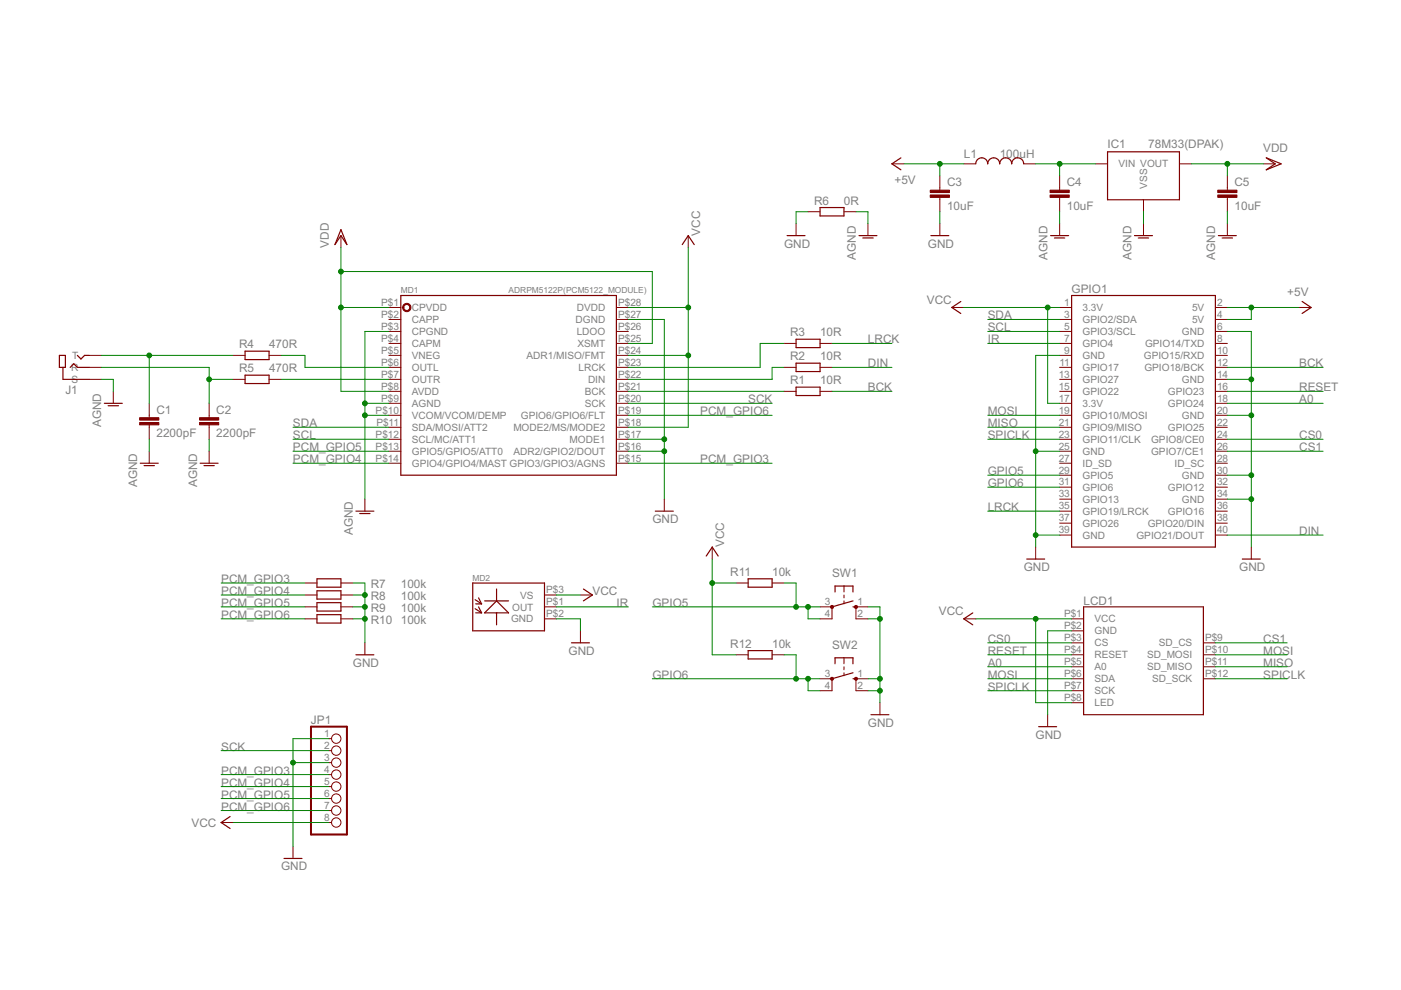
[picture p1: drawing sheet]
<svg xmlns="http://www.w3.org/2000/svg" width="297mm" height="210mm" viewBox="0 0 297 210" stroke-linecap="round" stroke-linejoin="round" font-family="sans-serif">
<g fill="none" stroke="#800000" stroke-width=".25">
<path d="M191 33.5l-1.9 1.2 1.9 1.3M206.9 34.7a1.27 1.27 0 0 1 1.3-1.2 1.27 1.27 0 0 1 1.2 1.2 1.27 1.27 0 0 1 1.3-1.2 1.27 1.27 0 0 1 1.3 1.2 1.27 1.27 0 0 1 1.2-1.2 1.27 1.27 0 0 1 1.3 1.2 1.27 1.27 0 0 1 1.3-1.2 1.27 1.27 0 0 1 1.2 1.2M234.8 32.2h15.3v10.2h-15.3zM268.5 33.5l3.1 1.2-3.1 1.3 1.9-1.3zM72.3 48.7l1.3 3.2-1.3-1.9-1.3 1.9zM144.7 51.9l1.2-1.9 1.3 1.9M166.9 50h3.8M173.9 44h5v1.8h-5zM182.1 50h3.8M182.9 50.5h2.2M197.4 50h3.8M222.8 50h3.8"/>
<path d="M223.6 50.5h2.1M240.5 50h3.8M241.3 50.5h2.2M258.3 50h3.8M259.1 50.5h2.2M12.6 75.4h1.3v2.5h-1.3zM13.4 77.9v2.5h5.5M14.9 77.9l.7-.8 .8 .8h2.5M16.4 75.4l.8 .7 .7-.7h1M52 74.5h5v1.7h-5zM52 79.5h5v1.8h-5zM85 62.7h45.7v38.1h-45.7z"/>
<path d="M168.8 71.9h5.1v1.8h-5.1zM168.8 77h5.1v1.8h-5.1zM203.7 63.9l-1.9 1.3 1.9 1.3M227.2 62.7h30.5v53.3h-30.5zM276.1 63.9l1.9 1.3-1.9 1.3M22.1 85.5h3.8M22.9 86h2.2M29.7 98.2h3.8M30.5 98.7h2.2M42.4 98.2h3.8M43.2 98.7h2.2M168.8 82.1h5.1v1.8h-5.1z"/>
<path d="M75.5 108.4h3.8M76.3 108.9h2.1M138.9 108.4h3.8M149.7 117.9l1.3-1.9 1.3 1.9M217.7 118.5h3.8M263.4 118.5h3.8M67.2 122.7h5.1v1.8h-5.1zM67.2 125.3h5.1v1.7h-5.1zM67.2 127.8h5.1v1.8h-5.1zM67.2 130.3h5.1v1.8h-5.1zM75.5 138.8h3.8M100.2 123.6h15.2v10.2h-15.2z"/>
<path d="M100.7 127.1l1.4 .9M100.7 129.1l1.4 .8M100.9 129.9h1.2M100.9 128h1.2M101.5 126.8l.6 1.2M101.5 128.7l.6 1.2M102.7 127.4h5.1M102.7 129.9l2.6-2.5 2.5 2.5zM105.3 124.9v2.5M105.3 129.9v2.6M121.2 136.3h3.8M123.7 124.9l1.9 1.3-1.9 1.2"/>
<path d="M158.6 122.7h5.1v1.8h-5.1zM158.6 137.9h5.1v1.8h-5.1zM177 125.5v-1.3h3.8v1.3M180.8 128.7h.7M180.8 127.4l-4.4 1.3M206.2 129.9l-1.9 1.3 1.9 1.3M229.7 128.7h25.4v22.8h-25.4zM177 140.7v-1.2h3.8v1.2M180.8 143.9h.7M180.8 142.6l-4.4 1.3M184.7 151.5h3.8M220.2 154.1h3.8"/>
<path d="M48.8 173.1l-1.9 1.3 1.9 1.3M60.2 182h3.8"/>
</g>
<g fill="none" stroke="#800000" stroke-width=".21">
<path d="M189.1 34.7h2.5M199.3 37.3v3M204.3 34.7h2.6M217 34.7h2.6M224.7 37.3v3M232.3 34.7h2.5M250.1 34.7h2.5M260.2 37.3v3M267.8 34.7h2.6M72.3 50v2.5M145.9 50v2.5M168.8 47.4v2.6"/>
<path d="M171.3 44.9h2.6M178.9 44.9h2.6M184 47.4v2.6M199.3 41.8v3.1M199.3 47.4v2.6M224.7 41.8v3.1M224.7 47.4v2.6M242.4 42.4v2.5M242.4 47.4v2.6M260.2 41.8v3.1M260.2 47.4v2.6M18.9 75.4h2.6"/>
<path d="M18.9 77.9h2.6M49.4 75.4h2.6M57 75.4h2.6M82.4 65.2h2.6M82.4 67.7h2.6M82.4 70.3h2.6M82.4 72.8h2.6M82.4 75.4h2.6M82.4 77.9h2.6M130.7 65.2h2.5M130.7 67.7h2.5M130.7 70.3h2.5"/>
<path d="M130.7 72.8h2.5M130.7 75.4h2.5M130.7 77.9h2.5M166.2 72.8h2.6M166.2 77.9h2.6M173.9 72.8h2.5M173.9 77.9h2.5M201.8 65.2h2.5M224.7 65.2h2.5M224.7 67.7h2.5M224.7 70.3h2.5M224.7 72.8h2.5"/>
<path d="M224.7 75.4h2.5M224.7 77.9h2.5M257.7 65.2h2.5M257.7 67.7h2.5M257.7 70.3h2.5M257.7 72.8h2.5M257.7 75.4h2.5M257.7 77.9h2.5M275.4 65.2h2.6M18.9 80.4h2.6M24 83v2.5M31.6 85.5v3.1"/>
<path d="M31.6 90.1v3M31.6 95.7v2.5M44.3 85.5v3.1M44.3 90.1v3M44.3 95.7v2.5M49.4 80.4h2.6M57 80.4h2.6M82.4 80.4h2.6M82.4 83h2.6M82.4 85.5h2.6M82.4 88.1h2.6M82.4 90.6h2.6"/>
<path d="M82.4 93.1h2.6M82.4 95.7h2.6M82.4 98.2h2.6M130.7 80.4h2.5M130.7 83h2.5M130.7 85.5h2.5M130.7 88.1h2.5M130.7 90.6h2.5M130.7 93.1h2.5M130.7 95.7h2.5M130.7 98.2h2.5M166.2 83h2.6"/>
<path d="M173.9 83h2.5M224.7 80.4h2.5M224.7 83h2.5M224.7 85.5h2.5M224.7 88.1h2.5M224.7 90.6h2.5M224.7 93.1h2.5M224.7 95.7h2.5M224.7 98.2h2.5M257.7 80.4h2.5M257.7 83h2.5M257.7 85.5h2.5"/>
<path d="M257.7 88.1h2.5M257.7 90.6h2.5M257.7 93.1h2.5M257.7 95.7h2.5M257.7 98.2h2.5M77.4 105.8v2.6M140.8 105.8v2.6M151 116v2.5M219.6 116v2.5M224.7 100.8h2.5M224.7 103.3h2.5M224.7 105.8h2.5"/>
<path d="M224.7 108.4h2.5M224.7 110.9h2.5M224.7 113.5h2.5M257.7 100.8h2.5M257.7 103.3h2.5M257.7 105.8h2.5M257.7 108.4h2.5M257.7 110.9h2.5M257.7 113.5h2.5M265.3 116v2.5M64.7 128.7h2.5M64.7 131.2h2.5"/>
<path d="M64.7 126.2h2.5M64.7 123.6h2.5M72.3 128.7h2.5M72.3 131.2h2.5M72.3 126.2h2.5M72.3 123.6h2.5M77.4 136.3v2.5M115.4 128.7h2.6M115.4 131.2h2.6M115.4 126.2h2.6M123.1 126.2h2.5M123.1 133.8v2.5"/>
<path d="M156.1 138.8h2.5M156.1 123.6h2.5M163.7 138.8h2.5M163.7 123.6h2.5M173.9 128.7h2.5v2.5h-2.5M178.9 124.2v1.3M178.9 126.2v.6M178.9 127.4v.6M178.9 139.5v1.2M184 128.7h-2.5v2.5h2.5M204.3 131.2h2.6M227.2 131.2h2.5"/>
<path d="M227.2 133.8h2.5M227.2 136.3h2.5M227.2 138.8h2.5M255.1 136.3h2.6M255.1 138.8h2.6M69.7 156.6h.6M69.7 159.2h.6M173.9 143.9h2.5v2.6h-2.5M178.9 141.4v.6M178.9 142.6v.7M184 143.9h-2.5v2.6h2.5M186.6 149v2.5"/>
<path d="M222.1 151.5v2.6M227.2 141.4h2.5M227.2 143.9h2.5M227.2 146.5h2.5M227.2 149h2.5M255.1 141.4h2.6M255.1 143.9h2.6M46.9 174.4h2.5M62.1 179.5v2.5M69.7 161.7h.6M69.7 164.2h.6M69.7 166.8h.6"/>
<path d="M69.7 169.3h.6M69.7 171.9h.6M69.7 174.4h.6"/>
<circle cx="71.3" cy="156.6" r=".99"/>
<circle cx="71.3" cy="159.2" r=".99"/>
<circle cx="71.3" cy="166.8" r=".99"/>
<circle cx="71.3" cy="171.9" r=".99"/>
<circle cx="71.3" cy="169.3" r=".99"/>
<circle cx="71.3" cy="161.7" r=".99"/>
<circle cx="71.3" cy="164.2" r=".99"/>
<circle cx="71.3" cy="174.4" r=".99"/>
</g>
<g fill="#800000" stroke="#800000" stroke-width=".21">
<path d="M176.2 128.4h.4v.5h-.4z" fill-rule="evenodd"/>
<path d="M181.3 128.4h.4v.5h-.4z" fill-rule="evenodd"/>
<path d="M85.5 64.6a.89 .89 0 0 1 1.5 0 .89 .89 0 0 1-.5 1.4 .89 .89 0 0 1-1.1-.8h.2a.63 .63 0 0 1 .9-.5 .63 .63 0 0 1 .2 1 .63 .63 0 0 1-1.1-.3v-.2h-.2z" fill-rule="evenodd"/>
<circle cx="176.4" cy="143.9" r=".33"/>
<circle cx="181.5" cy="143.9" r=".33"/>
</g>
<g fill="#800000" stroke="#800000" stroke-width=".21">
<path d="M29.6 89.6h4.1v.5h-4.1z"/>
<path d="M29.6 88.6h4.1v.5h-4.1z"/>
<path d="M42.3 89.6h4.1v.5h-4.1z"/>
<path d="M42.3 88.6h4.1v.5h-4.1z"/>
<path d="M197.2 41.3h4.1v.5h-4.1z"/>
<path d="M197.2 40.3h4.1v.5h-4.1z"/>
<path d="M258.2 41.3h4.1v.5h-4.1z"/>
<path d="M258.2 40.3h4.1v.5h-4.1z"/>
<path d="M222.6 41.3h4.1v.5h-4.1z"/>
<path d="M222.6 40.3h4.1v.5h-4.1z"/>
</g>
<path d="M65.9 154.1h7.7v22.8h-7.7z" fill="none" stroke="#800000" stroke-width=".42"/>
<g fill="none" stroke="#008000" stroke-width=".21">
<path d="M191.6 34.7h12.7M199.3 34.7v2.6M219.6 34.7h12.7M224.7 34.7v2.6M252.6 34.7h15.2M260.2 34.7v2.6M72.3 52.5v30.5h10.1M72.3 57.6h66v15.2h-5.1M145.9 52.5v38.1h-12.7M171.3 44.9h-2.5v2.5M181.5 44.9h2.5v2.5M199.3 44.9v2.5"/>
<path d="M224.7 44.9v2.5M242.4 44.9v2.5M260.2 44.9v2.5M21.5 75.4h27.9M21.5 77.9h22.8v7.6M31.6 75.4v10.1M59.6 75.4h5.1v2.5h17.7M72.3 65.2h10.1M82.4 70.3h-5v35.5M133.2 75.4h12.7M133.2 67.7h7.6v38.1M133.2 65.2h12.7"/>
<path d="M166.2 77.9h-2.5v2.5h-30.5M166.2 72.8h-5v5.1h-28M176.4 77.9h12.7M176.4 72.8h12.7M204.3 65.2h20.4M209.4 70.3h15.3M209.4 67.7h15.3M209.4 72.8h15.3M222.1 65.2v20.3h2.6M224.7 75.4h-5.1v40.6M260.2 70.3h5.1v45.7M260.2 65.2h15.2"/>
<path d="M260.2 77.9h20.3M265.3 65.2v2.5h-5.1M21.5 80.4h2.5v2.6M31.6 93.1v2.6M44.3 80.4h5.1M44.3 93.1v2.6M59.6 80.4h22.8M62.1 95.7h20.3M62.1 93.1h20.3M62.1 90.6h20.3M62.1 98.2h20.3M77.4 88.1h5"/>
<path d="M77.4 85.5h5M133.2 95.7h7.6M133.2 88.1h30.5M133.2 93.1h7.6M133.2 85.5h30.5M133.2 83h33M133.2 98.2h30.5M176.4 83h12.7M209.4 88.1h15.3M209.4 93.1h15.3M209.4 90.6h15.3M219.6 95.7h5.1"/>
<path d="M260.2 95.7h20.3M260.2 88.1h5.1M260.2 80.4h5.1M260.2 93.1h20.3M260.2 85.5h20.3M260.2 83h20.3M151 118.5v20.3h5.1M209.4 100.8h15.3M209.4 103.3h15.3M209.4 108.4h15.3M219.6 113.5h5.1M260.2 113.5h20.3"/>
<path d="M260.2 105.8h5.1M260.2 100.8h5.1M46.9 128.7h17.8M46.9 131.2h17.8M46.9 126.2h17.8M46.9 123.6h17.8M74.8 128.7h2.6M74.8 131.2h2.6M74.8 123.6h2.6v12.7M74.8 126.2h2.6M118 128.7h15.2M118 131.2h5.1v2.6"/>
<path d="M118 126.2h5.1M138.3 128.7h35.6M151 123.6h5.1M166.2 123.6h2.6v5.1M166.2 138.8h2.6v5.1M171.3 128.7v2.5h2.6M184 128.7h2.6v20.3M184 131.2h2.6M206.9 131.2h20.3M209.4 138.8h17.8M209.4 136.3h17.8M219.6 131.2v17.8h7.6"/>
<path d="M227.2 133.8h-5.1v17.7M257.7 138.8h15.2M257.7 136.3h15.2M46.9 159.2h22.8M69.7 156.6h-7.6v22.9M138.3 143.9h35.6M171.3 143.9v2.6h2.6M184 146.5h2.6M184 143.9h2.6M209.4 146.5h17.8M209.4 143.9h17.8M209.4 141.4h17.8"/>
<path d="M257.7 143.9h15.2M257.7 141.4h15.2M46.9 171.9h22.8M46.9 164.2h22.8M46.9 169.3h22.8M46.9 166.8h22.8M49.4 174.4h20.3M62.1 161.7h7.6"/>
</g>
<g fill="#008000" stroke="#008000" stroke-width=".21">
<circle cx="186.6" cy="131.2" r=".51"/>
<circle cx="186.6" cy="146.5" r=".51"/>
<circle cx="186.6" cy="143.9" r=".51"/>
<circle cx="219.6" cy="95.7" r=".51"/>
<circle cx="219.6" cy="113.5" r=".51"/>
<circle cx="265.3" cy="80.4" r=".51"/>
<circle cx="265.3" cy="88.1" r=".51"/>
<circle cx="265.3" cy="100.8" r=".51"/>
<circle cx="265.3" cy="105.8" r=".51"/>
<circle cx="140.8" cy="93.1" r=".51"/>
<circle cx="140.8" cy="95.7" r=".51"/>
<circle cx="77.4" cy="131.2" r=".51"/>
<circle cx="77.4" cy="128.7" r=".51"/>
<circle cx="77.4" cy="126.2" r=".51"/>
<circle cx="62.1" cy="161.7" r=".51"/>
<circle cx="222.1" cy="65.2" r=".51"/>
<circle cx="145.9" cy="75.4" r=".51"/>
<circle cx="145.9" cy="65.2" r=".51"/>
<circle cx="219.6" cy="131.2" r=".51"/>
<circle cx="151" cy="123.6" r=".51"/>
<circle cx="265.3" cy="65.2" r=".51"/>
<circle cx="199.3" cy="34.7" r=".51"/>
<circle cx="44.3" cy="80.4" r=".51"/>
<circle cx="31.6" cy="75.4" r=".51"/>
<circle cx="77.4" cy="88.1" r=".51"/>
<circle cx="77.4" cy="85.5" r=".51"/>
<circle cx="171.3" cy="128.7" r=".51"/>
<circle cx="168.8" cy="128.7" r=".51"/>
<circle cx="171.3" cy="143.9" r=".51"/>
<circle cx="168.8" cy="143.9" r=".51"/>
<circle cx="72.3" cy="65.2" r=".51"/>
<circle cx="72.3" cy="57.6" r=".51"/>
<circle cx="260.2" cy="34.7" r=".51"/>
<circle cx="224.7" cy="34.7" r=".51"/>
</g>
<g font-size="2.8" fill="#808080">
<text x="204.3" y="33.5">L1</text>
<text x="212" y="33.5">100uH</text>
<text x="234.8" y="31.4">IC1</text>
<text x="243.5" y="31.4">78M33(DPAK)</text>
<text x="267.8" y="32.2">VDD</text>
<text x="189.7" y="39">+5V</text>
<text x="200.8" y="39.4">C3</text>
<text x="226.2" y="39.4">C4</text>
<text x="261.7" y="39.4">C5</text>
<text x="172.6" y="43.4">R6</text>
<text x="178.9" y="43.4">0R</text>
<text x="200.8" y="44.5">10uF</text>
<text x="226.2" y="44.5">10uF</text>
<text x="261.7" y="44.5">10uF</text>
<text x="69.7" y="52.5" transform="rotate(-90 69.7 52.5)">VDD</text>
<text x="148.5" y="50" transform="rotate(-90 148.5 50)">VCC</text>
<text x="166.2" y="52.5">GND</text>
<text x="196.7" y="52.5">GND</text>
<text x="181.5" y="55" transform="rotate(-90 181.5 55)">AGND</text>
<text x="222.1" y="55" transform="rotate(-90 222.1 55)">AGND</text>
<text x="239.9" y="55" transform="rotate(-90 239.9 55)">AGND</text>
<text x="257.7" y="55" transform="rotate(-90 257.7 55)">AGND</text>
<text x="196.5" y="64.4">VCC</text>
<text x="227.2" y="62.2">GPIO1</text>
<text x="272.9" y="62.7">+5V</text>
<text x="167.5" y="71.3">R3</text>
<text x="173.9" y="71.3">10R</text>
<text x="209.4" y="67.7">SDA</text>
<text x="209.4" y="70.3">SCL</text>
<text x="50.7" y="73.8">R4</text>
<text x="57" y="73.8">470R</text>
<text x="167.5" y="76.4">R2</text>
<text x="173.9" y="76.4">10R</text>
<text x="184" y="72.8">LRCK</text>
<text x="184" y="77.9">DIN</text>
<text x="209.4" y="72.8">IR</text>
<text x="275.5" y="77.9">BCK</text>
<text x="13.9" y="83.5">J1</text>
<text x="50.7" y="78.9">R5</text>
<text x="57" y="78.9">470R</text>
<text x="167.5" y="81.5">R1</text>
<text x="173.9" y="81.5">10R</text>
<text x="184" y="83">BCK</text>
<text x="275.5" y="83">RESET</text>
<text x="33.2" y="87.7">C1</text>
<text x="45.9" y="87.7">C2</text>
<text x="148.5" y="88.1">PCM_GPIO6</text>
<text x="158.6" y="85.5">SCK</text>
<text x="209.4" y="88.1">MOSI</text>
<text x="275.5" y="85.5">A0</text>
<text x="21.5" y="90.6" transform="rotate(-90 21.5 90.6)">AGND</text>
<text x="33.2" y="92.8">2200pF</text>
<text x="45.9" y="92.8">2200pF</text>
<text x="62.1" y="90.6">SDA</text>
<text x="62.1" y="93.1">SCL</text>
<text x="62.1" y="95.7">PCM_GPIO5</text>
<text x="209.4" y="93.1">SPICLK</text>
<text x="209.4" y="90.6">MISO</text>
<text x="275.5" y="93.1">CS0</text>
<text x="275.5" y="95.7">CS1</text>
<text x="62.1" y="98.2">PCM_GPIO4</text>
<text x="148.5" y="98.2">PCM_GPIO3</text>
<text x="209.4" y="100.7">GPIO5</text>
<text x="29.1" y="103.3" transform="rotate(-90 29.1 103.3)">AGND</text>
<text x="41.8" y="103.3" transform="rotate(-90 41.8 103.3)">AGND</text>
<text x="209.4" y="103.3">GPIO6</text>
<text x="74.8" y="113.4" transform="rotate(-90 74.8 113.4)">AGND</text>
<text x="138.3" y="110.9">GND</text>
<text x="209.4" y="108.4">LRCK</text>
<text x="275.5" y="113.4">DIN</text>
<text x="153.5" y="116" transform="rotate(-90 153.5 116)">VCC</text>
<text x="46.9" y="123.6">PCM_GPIO3</text>
<text x="78.6" y="124.6">R7</text>
<text x="85" y="124.6">100k</text>
<text x="154.8" y="122.1">R11</text>
<text x="163.7" y="122.1">10k</text>
<text x="176.4" y="122.3">SW1</text>
<text x="217" y="121.1">GND</text>
<text x="262.8" y="121.1">GND</text>
<text x="46.9" y="131.2">PCM_GPIO6</text>
<text x="46.9" y="128.7">PCM_GPIO5</text>
<text x="46.9" y="126.1">PCM_GPIO4</text>
<text x="78.6" y="127.2">R8</text>
<text x="78.6" y="129.7">R9</text>
<text x="85" y="127.2">100k</text>
<text x="85" y="129.7">100k</text>
<text x="125.6" y="126.1">VCC</text>
<text x="130.7" y="128.7">IR</text>
<text x="138.3" y="128.7">GPIO5</text>
<text x="199.1" y="130.5">VCC</text>
<text x="229.7" y="128.2">LCD1</text>
<text x="78.6" y="132.2">R10</text>
<text x="85" y="132.2">100k</text>
<text x="154.8" y="137.3">R12</text>
<text x="163.7" y="137.3">10k</text>
<text x="176.4" y="137.6">SW2</text>
<text x="209.4" y="136.3">CS0</text>
<text x="267.8" y="136.3">CS1</text>
<text x="74.8" y="141.4">GND</text>
<text x="120.5" y="138.8">GND</text>
<text x="138.3" y="143.9">GPIO6</text>
<text x="209.4" y="138.8">RESET</text>
<text x="209.4" y="141.4">A0</text>
<text x="209.4" y="143.9">MOSI</text>
<text x="267.8" y="138.8">MOSI</text>
<text x="267.8" y="143.9">SPICLK</text>
<text x="267.8" y="141.4">MISO</text>
<text x="209.4" y="146.5">SPICLK</text>
<text x="65.9" y="153.4">JP1</text>
<text x="184" y="154.1">GND</text>
<text x="46.9" y="159.2">SCK</text>
<text x="219.6" y="156.6">GND</text>
<text x="46.9" y="164.2">PCM_GPIO3</text>
<text x="46.9" y="166.8">PCM_GPIO4</text>
<text x="46.9" y="171.9">PCM_GPIO6</text>
<text x="46.9" y="169.3">PCM_GPIO5</text>
<text x="40.6" y="175.4">VCC</text>
<text x="59.6" y="184.5">GND</text>
</g>
<g font-size="2.4" fill="#808080">
<text x="237.2" y="35.5">VIN VOUT</text>
<text x="243.2" y="40" transform="rotate(-90 243.2 40)">VSS</text>
<text x="80.8" y="64.8">P$1</text>
<text x="87.3" y="66">CPVDD</text>
<text x="122.3" y="66">DVDD</text>
<text x="131" y="64.8">P$28</text>
<text x="225.7" y="64.8">1</text>
<text x="229.5" y="66">3.3V</text>
<text x="252.7" y="66">5V</text>
<text x="258" y="64.8">2</text>
<text x="80.8" y="67.4">P$2</text>
<text x="80.8" y="69.9">P$3</text>
<text x="87.3" y="68.5">CAPP</text>
<text x="87.3" y="71">CPGND</text>
<text x="122" y="68.5">DGND</text>
<text x="122.3" y="71">LDOO</text>
<text x="131" y="69.9">P$26</text>
<text x="131" y="67.4">P$27</text>
<text x="225.7" y="67.4">3</text>
<text x="225.7" y="69.9">5</text>
<text x="229.5" y="68.5">GPIO2/SDA</text>
<text x="229.5" y="71">GPIO3/SCL</text>
<text x="250.6" y="71">GND</text>
<text x="252.7" y="68.5">5V</text>
<text x="258" y="67.4">4</text>
<text x="258" y="69.9">6</text>
<text x="15.3" y="76.1">T</text>
<text x="80.8" y="72.5">P$4</text>
<text x="80.8" y="75">P$5</text>
<text x="80.8" y="77.5">P$6</text>
<text x="87.3" y="73.6">CAPM</text>
<text x="87.3" y="76.1">VNEG</text>
<text x="111.7" y="76.1">ADR1/MISO/FMT</text>
<text x="122.5" y="73.6">XSMT</text>
<text x="131" y="77.5">P$23</text>
<text x="131" y="75">P$24</text>
<text x="131" y="72.5">P$25</text>
<text x="224.6" y="77.5">11</text>
<text x="225.7" y="72.5">7</text>
<text x="225.7" y="75">9</text>
<text x="229.5" y="73.6">GPIO4</text>
<text x="229.5" y="76.1">GND</text>
<text x="242.5" y="76.1">GPIO15/RXD</text>
<text x="242.8" y="73.6">GPIO14/TXD</text>
<text x="258" y="72.5">8</text>
<text x="258" y="75">10</text>
<text x="258" y="77.5">12</text>
<text x="15.1" y="78.7">R</text>
<text x="15.2" y="81.2">S</text>
<text x="80.8" y="80.1">P$7</text>
<text x="80.8" y="82.6">P$8</text>
<text x="87.3" y="78.7">OUTL</text>
<text x="87.3" y="81.2">OUTR</text>
<text x="87.3" y="83.7">AVDD</text>
<text x="122.7" y="78.7">LRCK</text>
<text x="124" y="83.7">BCK</text>
<text x="124.7" y="81.2">DIN</text>
<text x="131" y="82.6">P$21</text>
<text x="131" y="80.1">P$22</text>
<text x="224.5" y="80.1">13</text>
<text x="224.5" y="82.6">15</text>
<text x="229.5" y="78.7">GPIO17</text>
<text x="229.5" y="81.2">GPIO27</text>
<text x="229.5" y="83.7">GPIO22</text>
<text x="242.6" y="78.7">GPIO18/BCK</text>
<text x="247.6" y="83.7">GPIO23</text>
<text x="250.6" y="81.2">GND</text>
<text x="258" y="80.1">14</text>
<text x="258" y="82.6">16</text>
<text x="79.6" y="87.7">P$10</text>
<text x="80.8" y="85.2">P$9</text>
<text x="87.3" y="86.3">AGND</text>
<text x="87.3" y="88.8">VCOM/VCOM/DEMP</text>
<text x="110.4" y="88.8">GPIO6/GPIO6/FLT</text>
<text x="124" y="86.3">SCK</text>
<text x="131" y="87.7">P$19</text>
<text x="131" y="85.2">P$20</text>
<text x="224.5" y="85.2">17</text>
<text x="224.5" y="87.7">19</text>
<text x="229.5" y="86.3">3.3V</text>
<text x="229.5" y="88.8">GPIO10/MOSI</text>
<text x="247.6" y="86.3">GPIO24</text>
<text x="250.6" y="88.8">GND</text>
<text x="258" y="85.2">18</text>
<text x="258" y="87.7">20</text>
<text x="79.6" y="92.8">P$12</text>
<text x="79.6" y="95.3">P$13</text>
<text x="79.8" y="90.2">P$11</text>
<text x="87.3" y="91.4">SDA/MOSI/ATT2</text>
<text x="87.3" y="93.9">SCL/MC/ATT1</text>
<text x="108.8" y="91.4">MODE2/MS/MODE2</text>
<text x="120.8" y="93.9">MODE1</text>
<text x="131" y="95.3">P$16</text>
<text x="131" y="92.8">P$17</text>
<text x="131" y="90.2">P$18</text>
<text x="224.5" y="90.2">21</text>
<text x="224.5" y="92.8">23</text>
<text x="224.5" y="95.3">25</text>
<text x="229.5" y="91.4">GPIO9/MISO</text>
<text x="229.5" y="93.9">GPIO11/CLK</text>
<text x="244.1" y="93.9">GPIO8/CE0</text>
<text x="247.6" y="91.4">GPIO25</text>
<text x="258" y="90.2">22</text>
<text x="258" y="92.8">24</text>
<text x="258" y="95.3">26</text>
<text x="79.6" y="97.9">P$14</text>
<text x="87.3" y="96.4">GPIO5/GPIO5/ATT0</text>
<text x="87.3" y="99">GPIO4/GPIO4/MAST GPIO3/GPIO3/AGNS</text>
<text x="108.9" y="96.4">ADR2/GPIO2/DOUT</text>
<text x="131" y="97.9">P$15</text>
<text x="224.5" y="97.9">27</text>
<text x="224.5" y="100.4">29</text>
<text x="229.5" y="96.4">GND</text>
<text x="229.5" y="99">ID_SD</text>
<text x="229.5" y="101.5">GPIO5</text>
<text x="244.1" y="96.4">GPIO7/CE1</text>
<text x="249.1" y="99">ID_SC</text>
<text x="250.6" y="101.5">GND</text>
<text x="258" y="97.9">28</text>
<text x="258" y="100.4">30</text>
<text x="224.5" y="102.9">31</text>
<text x="224.5" y="105.5">33</text>
<text x="229.5" y="104.1">GPIO6</text>
<text x="229.5" y="106.6">GPIO13</text>
<text x="247.6" y="104.1">GPIO12</text>
<text x="250.6" y="106.6">GND</text>
<text x="258" y="102.9">32</text>
<text x="258" y="105.5">34</text>
<text x="224.5" y="108">35</text>
<text x="224.5" y="110.6">37</text>
<text x="224.5" y="113.1">39</text>
<text x="229.5" y="109.1">GPIO19/LRCK</text>
<text x="229.5" y="111.7">GPIO26</text>
<text x="243.3" y="111.7">GPIO20/DIN</text>
<text x="247.6" y="109.1">GPIO16</text>
<text x="258" y="108">36</text>
<text x="258" y="110.6">38</text>
<text x="258" y="113.1">40</text>
<text x="229.5" y="114.2">GND</text>
<text x="240.9" y="114.2">GPIO21/DOUT</text>
<text x="115.8" y="125.8">P$3</text>
<text x="108.4" y="132">GND</text>
<text x="108.6" y="129.4">OUT</text>
<text x="110.3" y="126.9">VS</text>
<text x="115.8" y="128.3">P$1</text>
<text x="115.8" y="130.9">P$2</text>
<text x="174.9" y="128.3">3</text>
<text x="174.9" y="130.9">4</text>
<text x="181.8" y="128.3">1</text>
<text x="181.8" y="130.9">2</text>
<text x="225.6" y="130.9">P$1</text>
<text x="232.1" y="132">VCC</text>
<text x="225.6" y="133.4">P$2</text>
<text x="225.6" y="135.9">P$3</text>
<text x="232.1" y="134.5">GND</text>
<text x="232.1" y="137.1">CS</text>
<text x="245.7" y="137.1">SD_CS</text>
<text x="255.5" y="135.9">P$9</text>
<text x="174.9" y="143.6">3</text>
<text x="181.8" y="143.6">1</text>
<text x="225.6" y="138.5">P$4</text>
<text x="225.6" y="141">P$5</text>
<text x="225.6" y="143.6">P$6</text>
<text x="232.1" y="139.6">RESET</text>
<text x="232.1" y="142.1">A0</text>
<text x="243.2" y="139.6">SD_MOSI</text>
<text x="243.2" y="142.1">SD_MISO</text>
<text x="255.5" y="138.5">P$10</text>
<text x="255.5" y="141">P$11</text>
<text x="255.5" y="143.6">P$12</text>
<text x="174.9" y="146.1">4</text>
<text x="181.8" y="146.1">2</text>
<text x="225.6" y="146.1">P$7</text>
<text x="225.6" y="148.6">P$8</text>
<text x="232.1" y="144.7">SDA</text>
<text x="232.1" y="147.2">SCK</text>
<text x="232.1" y="149.8">LED</text>
<text x="244.3" y="144.7">SD_SCK</text>
<text x="68.8" y="156.3">1</text>
<text x="68.8" y="158.8">2</text>
<text x="68.8" y="161.3">3</text>
<text x="68.8" y="163.9">4</text>
<text x="68.8" y="166.4">5</text>
<text x="68.8" y="169">6</text>
<text x="68.8" y="171.5">7</text>
<text x="68.8" y="174">8</text>
</g>
<g font-size="2" fill="#808080">
<text x="85" y="62.2">MD1</text>
<text x="107.8" y="62.2">ADRPM5122P(PCM5122_MODULE)</text>
<text x="100.2" y="123.1">MD2</text>
</g>
</svg>
